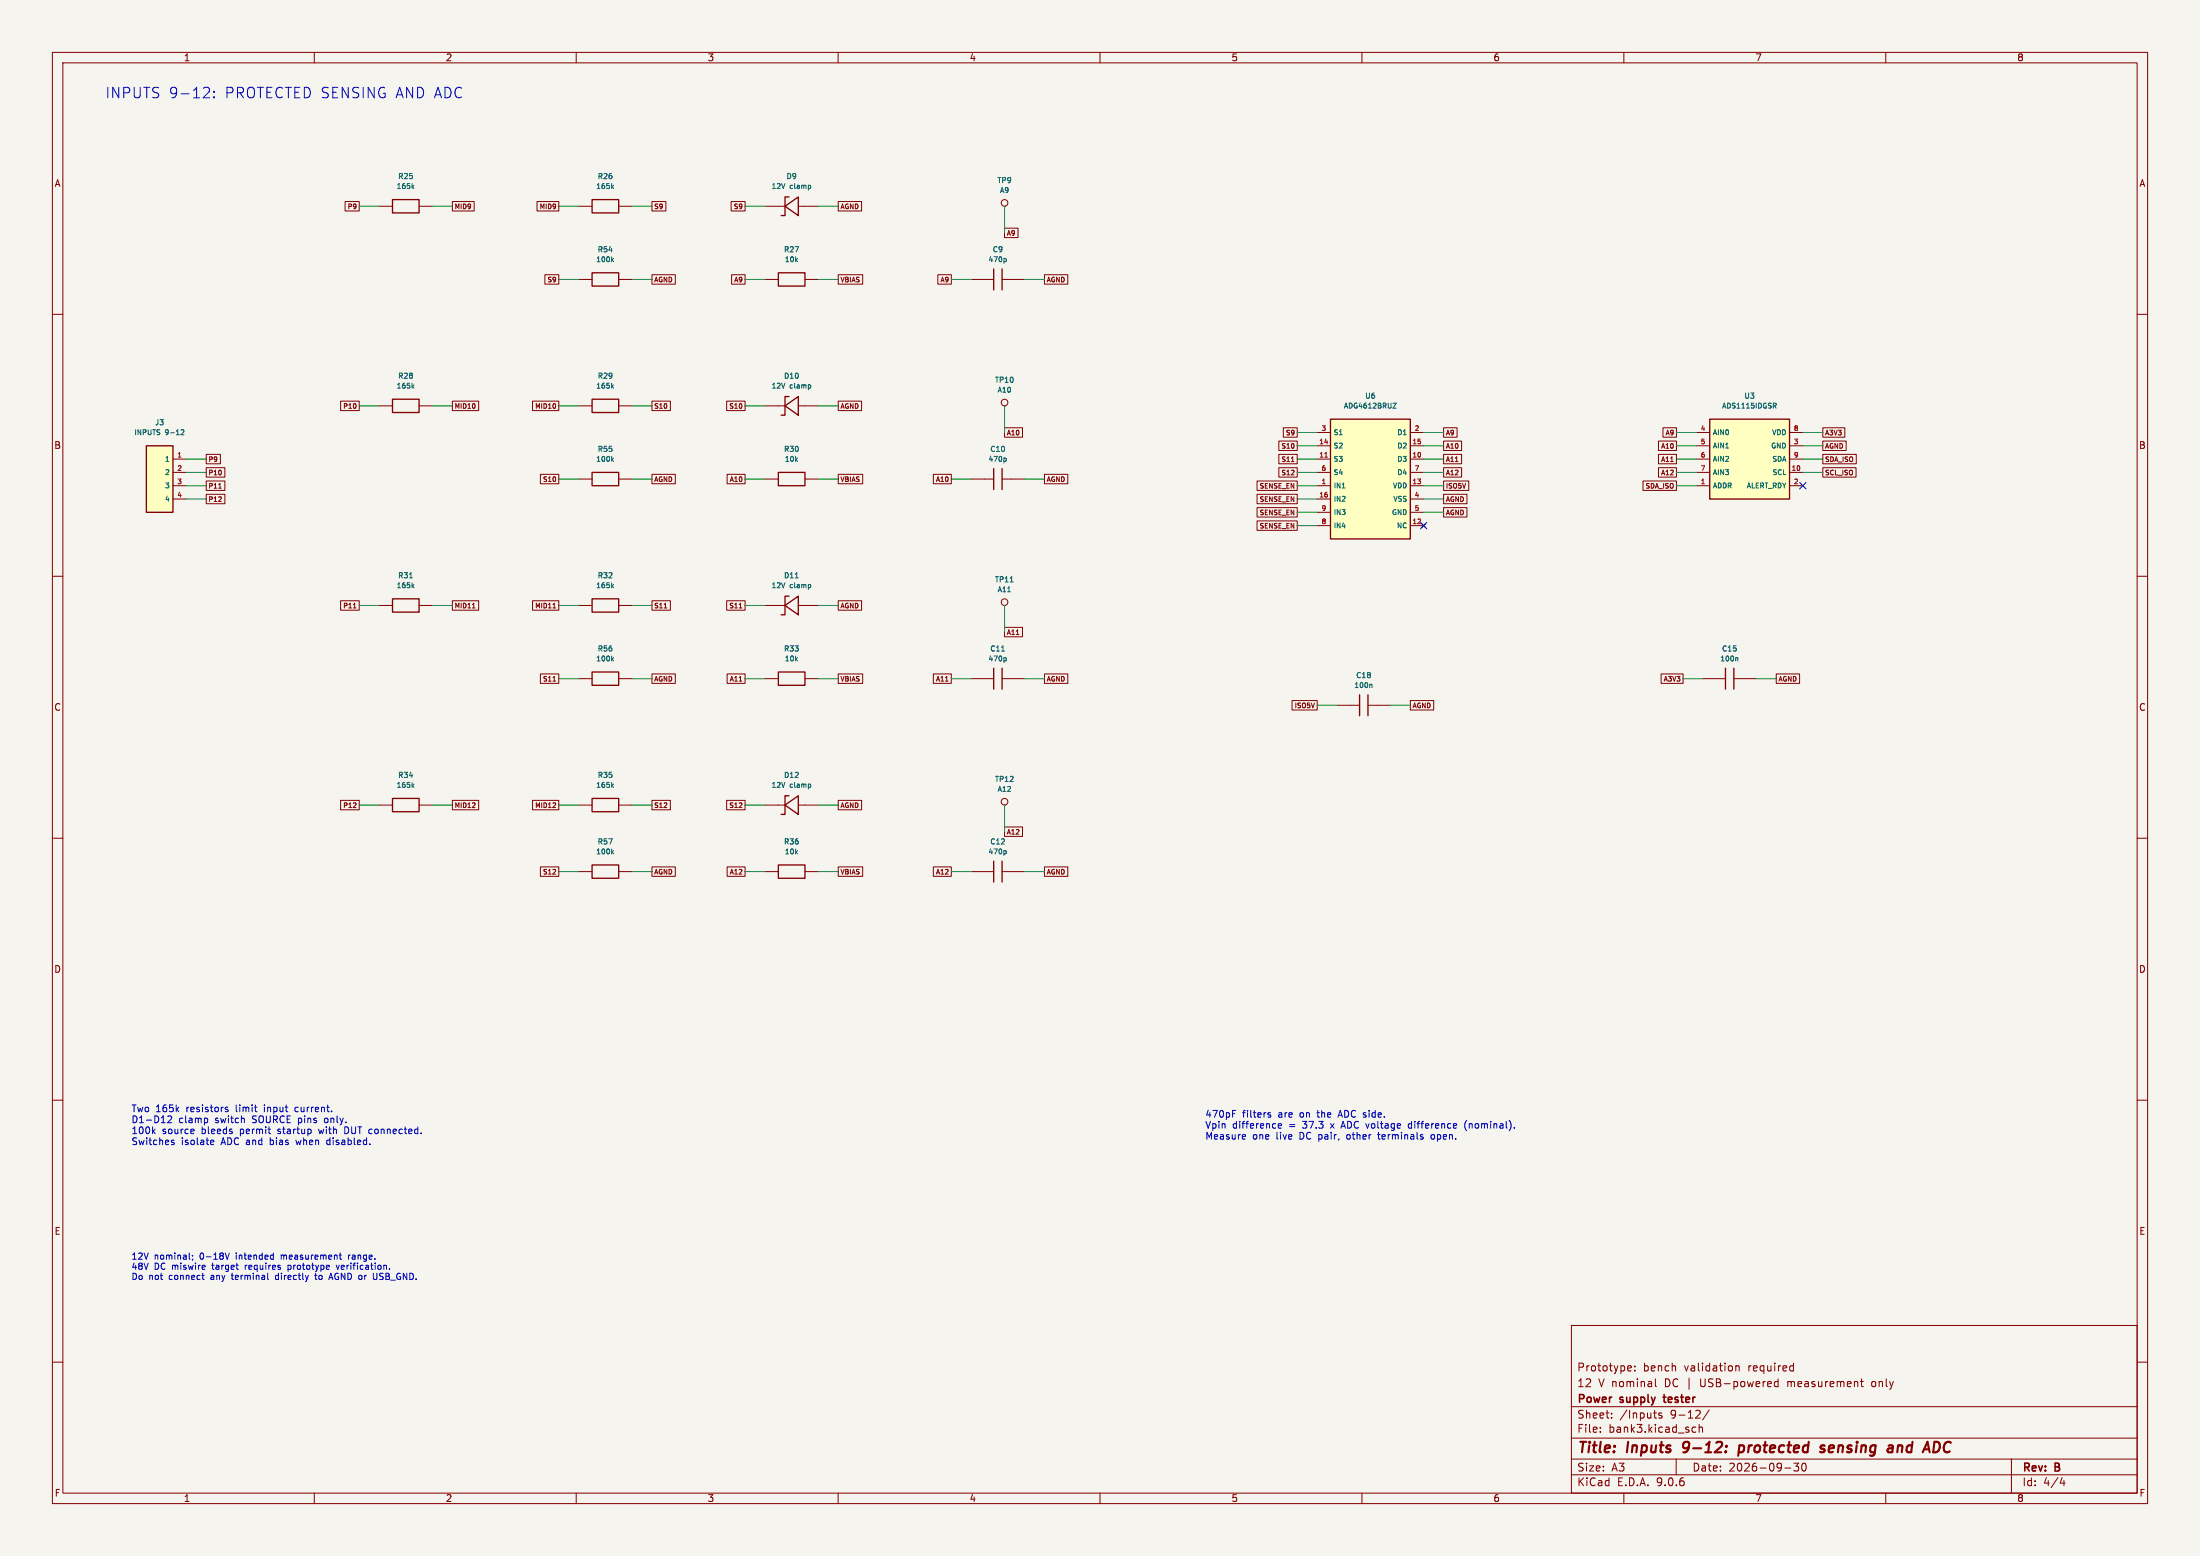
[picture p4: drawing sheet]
<svg xmlns="http://www.w3.org/2000/svg" width="420mm" height="297mm" viewBox="0 0 420 297" stroke-linecap="round" stroke-linejoin="round" font-family="sans-serif">
<path d="M0 0h420v297h-420z" fill="#f5f4ef" stroke="#f5f4ef" stroke-width=".19"/>
<g fill="none" stroke="#840000" stroke-width=".19">
<path d="M10 10h400v277h-400zM12 12h396v273h-396zM60 10v2M110 10v2M160 10v2M210 10v2M260 10v2M310 10v2M360 10v2M146 39.4h3.9M152.4 39.4h3.8M10 60h2"/>
<path d="M408 60h2M10 110h2M110.5 115.6h2.5M118.1 115.6h2.5M408 110h2M325.1 129.5h4.3M331 129.5h4.3M10 160h2M408 160h2M10 210h2M408 210h2M300 253h108v32h-108z"/>
<path d="M10 260h2M300 278.5h108M300 274.5h108M300 268.5h108M305.5 273.2v.2M305.5 272.5v.1M307.7 270.5v.2M307.7 269.8v.1M310.9 260.7l.5 .1v.2l-.7 .2M311.4 261.6l-.5 .1M312.1 261.5v.2M312.1 260.8v.1"/>
<path d="M315.7 269.7h.5M316 263.2v1.3l.2 .2M316.1 270.7h.1M317.2 269.8l-.3-.1-.2 .2v.2l.5 .2v.3h-.5M320 278.5v3M323.2 273.3h.5M323.2 272.5h.5M324.4 272.5l.2-.1 .3 .1 .1 .9M324.4 271.9v1.5M324.4 269.3l.2 .2-.1 .3-.8 .9h.9M326.3 269.1l-1.3 1.9M331.4 260.8l.2-.1 .3 .1 .1 .9"/>
<path d="M331.4 260.7v1M339.4 263.2v1.5M339.4 263.8l-.4-.1-.3 .3 .2 .6h.5M341.9 260.7l.5 .1M342.4 261.6l-.5 .1M342.4 260.2v1.5M343.4 279.3l-.5 .6 .4 .1v.6l-.2 .2-.7-.2M344.1 279.4a.81 .81 0 0 0 .3 1.4l.3-.2 .1-.4-.1-.8M355.2 263.7h.5M355.4 263.2v1.3l.3 .2M357.4 263.8v.7M384 278.5v6.5"/>
<path d="M408 260h2M60 285v2M110 285v2M160 285v2M210 285v2M260 285v2M300 281.5h108M310 285v2M340.7 280.2h1.2M360 285v2M393.7 282l-.4 1.1h.9M394 282.6v1"/>
</g>
<path d="M321.3 277.2h.4M321.5 275.4l-.1 .9M329.6 276v.2M331.9 277.1h.8M332.1 276h.7M332.1 275.9l-.3 2M348.3 276a.49 .49 0 0 0-.8 .3l.1 .1 .5 .1 .2 .3-.3 .4-.6-.1M349.3 276l-.2 .9 .2 .3M350.1 276.3l-1 .2M362.4 275.9l-.2 1.3M362.9 275.9l-.6 .2M369.8 275.2a1.11 1.11 0 0 1 0 1.9" fill="none" stroke="#840000" stroke-width=".4"/>
<path d="M317.5 266.7h.5" fill="none" stroke="#840000" stroke-width=".3"/>
<path d="M149.9 39.4l2.5-1.8v3.5zM150.6 37.6h-.7v3.5h-.8M113 114.3h5.1v2.5h-5.1zM329.4 127.5v4M331 127.5v4" fill="none" stroke="#840000" stroke-width=".25"/>
<path d="M154.7 35.4v.5M116.9 111.8l.2 .4M117.1 111.6l-.3 .3M331.5 125.5l.3 .2v.5" fill="none" stroke="#006464" stroke-width=".19"/>
<path d="M254 80h15.2v22.9h-15.2z" fill="#ffffc2"/>
<g fill="none" stroke="#840000" stroke-width=".25">
<path d="M254 80h15.2v22.9h-15.2zM113 128.3h5.1v2.5h-5.1zM148.6 128.3h5.1v2.5h-5.1zM189.7 127.5v4M191.3 127.5v4M259.5 132.6v4M261.1 132.6v4M113 152.4h5.1v2.5h-5.1zM149.9 153.7l2.5-1.8v3.5zM150.6 151.9h-.7v3.5h-.8M113 165.1h5.1v2.5h-5.1zM148.6 165.1h5.1v2.5h-5.1z"/>
<path d="M189.7 164.4v4M191.3 164.4v4"/>
</g>
<g fill="none" stroke="#840000" stroke-width=".19">
<path d="M251.5 82.6h2.5M251.5 85.1h2.5M251.5 87.6h2.5M251.5 90.2h2.5M251.5 92.7h2.5M251.5 95.3h2.5M251.5 97.8h2.5M269.2 82.6h2.6M269.2 85.1h2.6M269.2 87.6h2.6M269.2 90.2h2.6M269.2 92.7h2.6"/>
<path d="M269.2 95.3h2.6M269.2 97.8h2.6M271.4 99.9l.8 .8M272.2 99.9l-.8 .8M251.5 100.3h2.5M269.2 100.3h2.6M110.5 129.5h2.5M118.1 129.5h2.5M146 129.5h2.6M153.7 129.5h2.5M185.4 129.5h4.3M191.3 129.5h4.3"/>
<path d="M255.3 134.6h4.2M261.1 134.6h4.3M110.5 153.7h2.5M118.1 153.7h2.5M146 153.7h3.9M152.4 153.7h3.8M191.8 153.7h.1M110.5 166.4h2.5M118.1 166.4h2.5M146 166.4h2.6M153.7 166.4h2.5M185.4 166.4h4.3"/>
<path d="M191.3 166.4h4.3"/>
<circle cx="191.8" cy="153" r=".63"/>
</g>
<path d="M252.9 87.3h.5" fill="none" stroke="#a90000" stroke-width=".19"/>
<g fill="none" stroke="#006464" stroke-width=".19">
<path d="M265.9 77h.7l-.7 .9h.7M256.2 93.1h.6M116.9 125.8l.2 .4M117.1 125.5l-.3 .4M191.2 124.3h.6M191.9 125.5l.2 .2v.3l-.2 .2M261.6 130.6l.3 .1v.5M116.9 149.9l.2 .4M117.1 149.7l-.3 .3M154.7 149.7v.5M116.9 162.6l.2 .4M117.1 162.4l-.3 .3"/>
<path d="M191.9 162.4l.2 .1v.3l-.2 .2"/>
</g>
<path d="M326.4 80h15.2v15.3h-15.2z" fill="#ffffc2"/>
<g fill="none" stroke="#840000" stroke-width=".25">
<path d="M74.9 38.1h5.1v2.5h-5.1zM113 38.1h5.1v2.5h-5.1zM113 52.1h5.1v2.5h-5.1zM189.7 51.3v4M191.3 51.3v4M74.9 76.2h5.1v2.5h-5.1zM113 76.2h5.1v2.5h-5.1zM149.9 77.5l2.5-1.8v3.5zM150.6 75.7h-.7v3.5h-.8M113 90.2h5.1v2.5h-5.1zM148.6 90.2h5.1v2.5h-5.1zM189.7 89.4v4"/>
<path d="M191.3 89.4v4M326.4 80h15.2v15.3h-15.2zM74.9 114.3h5.1v2.5h-5.1zM149.9 115.6l2.5-1.8v3.5zM150.6 113.8h-.7v3.5h-.8M74.9 152.4h5.1v2.5h-5.1z"/>
</g>
<g fill="none" stroke="#840000" stroke-width=".19">
<path d="M72.4 39.4h2.5M80 39.4h2.5M110.5 39.4h2.5M118.1 39.4h2.5M191.8 39.4h.1M110.5 53.3h2.5M118.1 53.3h2.5M185.4 53.3h4.3M191.3 53.3h4.3M72.4 77.5h2.5M80 77.5h2.5M110.5 77.5h2.5"/>
<path d="M118.1 77.5h2.5M146 77.5h3.9M152.4 77.5h3.8M191.8 77.5h.1M110.5 91.4h2.5M118.1 91.4h2.5M146 91.4h2.6M153.7 91.4h2.5M185.4 91.4h4.3M191.3 91.4h4.3M323.8 82.6h2.6M323.8 85.1h2.6"/>
<path d="M323.8 87.6h2.6M323.8 90.2h2.6M323.8 92.7h2.6M341.6 82.6h2.6M341.6 85.1h2.6M341.6 87.6h2.6M341.6 90.2h2.6M341.6 92.7h2.6M72.4 115.6h2.5M80 115.6h2.5M146 115.6h3.9M152.4 115.6h3.8"/>
<path d="M191.8 115.6h.1M72.4 153.7h2.5M80 153.7h2.5"/>
<circle cx="191.8" cy="38.7" r=".63"/>
<circle cx="191.8" cy="76.8" r=".63"/>
<circle cx="191.8" cy="114.9" r=".63"/>
</g>
<g fill="none" stroke="#006464" stroke-width=".19">
<path d="M78.8 35.6l.2 .4M79 35.4l-.3 .3M116.9 35.6l.2 .4M117.1 35.4l-.3 .3M116.9 49.6l.2 .4M117.1 49.3l-.3 .4M191.9 49.3l.2 .2v.3l-.2 .2M78.8 73.7l.2 .4M79 73.5l-.3 .3M116.9 73.7l.2 .4M117.1 73.5l-.3 .3M154.7 73.5v.5"/>
<path d="M338.5 77h.4l.2 .1-.1 .3h-.5M338.8 77.4l.3 .5M116.9 87.7l.2 .4M117.1 87.4l-.3 .4M191.9 87.4l.2 .2v.3l-.2 .2M78.2 110.3h.5M78.8 111.8l.2 .4M79 111.6l-.3 .3M151.8 110.3h.6M154.7 111.6v.5M192.4 113h.5M192.8 111.1h.6"/>
<path d="M78.8 149.9l.2 .4M79 149.7l-.3 .3"/>
</g>
<path d="M27.9 85.1h5.1v12.7h-5.1z" fill="#ffffc2"/>
<path d="M148.6 52.1h5.1v2.5h-5.1zM27.9 85.1h5.1v12.7h-5.1z" fill="none" stroke="#840000" stroke-width=".25"/>
<g fill="none" stroke="#840000" stroke-width=".19">
<path d="M65.9 38.5h2.7v1.8h-2.7zM86.4 38.5h4.1v1.8h-4.1zM102.5 38.5h4.2v1.8h-4.2zM124.5 38.5h2.6v1.8h-2.6zM139.6 38.5h2.6v1.8h-2.6zM160 38.5h4.5v1.8h-4.5zM104 52.4h2.7v1.8h-2.7zM124.5 52.4h4.4v1.8h-4.4zM139.7 52.4h2.5v1.8h-2.5zM146 53.3h2.6M153.7 53.3h2.5M160 52.4h4.7v1.8h-4.7z"/>
<path d="M179 52.4h2.6v1.8h-2.6zM191.8 43.5h2.5v1.9h-2.5zM199.4 52.4h4.4v1.8h-4.4zM65 76.6h3.6v1.8h-3.6zM86.4 76.6h5v1.8h-5zM101.7 76.6h5v1.8h-5zM124.5 76.6h3.5v1.8h-3.5zM138.7 76.6h3.5v1.8h-3.5zM160 76.6h4.5v1.8h-4.5zM33 87.6h2.6M33 90.2h2.6M33 92.7h2.6"/>
<path d="M33 95.3h2.6M39.4 86.7h2.7v1.8h-2.7zM39.4 89.3h3.5v1.8h-3.5zM39.4 91.8h3.5v1.8h-3.5zM39.4 94.3h3.5v1.9h-3.5zM41.7 93.2h.6M103.2 90.5h3.5v1.8h-3.5zM124.5 90.5h4.4v1.8h-4.4zM138.8 90.5h3.4v1.8h-3.4zM160 90.5h4.7v1.8h-4.7zM178.2 90.5h3.4v1.8h-3.4zM191.8 81.6h3.4v1.9h-3.4z"/>
<path d="M199.4 90.5h4.4v1.8h-4.4zM240 99.4h7.6v1.8h-7.6zM240 96.9h7.6v1.8h-7.6zM240 94.3h7.6v1.9h-7.6zM240 91.8h7.6v1.8h-7.6zM244.1 89.3h3.5v1.8h-3.5zM244.1 86.7h3.5v1.8h-3.5zM244.1 84.2h3.5v1.8h-3.5zM245 81.6h2.6v1.9h-2.6zM246.5 88.1h.5M275.6 96.9h4.4v1.8h-4.4zM275.6 94.3h4.4v1.9h-4.4z"/>
<path d="M275.6 91.8h4.8v1.8h-4.8zM275.6 89.3h3.4v1.8h-3.4zM275.6 86.7h3.4v1.8h-3.4zM275.6 84.2h3.4v1.8h-3.4zM275.6 81.6h2.6v1.9h-2.6zM313.7 91.8h6.3v1.8h-6.3zM316.6 89.3h3.4v1.8h-3.4zM316.6 86.7h3.4v1.8h-3.4zM316.6 84.2h3.4v1.8h-3.4zM317.5 81.6h2.5v1.9h-2.5zM318.9 88.1h.5M348 89.3h6.3v1.8h-6.3z"/>
<path d="M348 86.7h6.4v1.8h-6.4zM348 84.2h4.4v1.8h-4.4zM348 81.6h4.2v1.9h-4.2zM65 114.7h3.6v1.8h-3.6zM67.5 116h.5M86.4 114.7h5v1.8h-5zM90.2 116h.5M101.7 114.7h5v1.8h-5zM105.6 116h.5M124.5 114.7h3.5v1.8h-3.5zM126.8 116h.5M138.7 114.7h3.5v1.8h-3.5z"/>
<path d="M141.1 116h.5M160 114.7h4.5v1.8h-4.5zM191.8 119.7h3.4v1.9h-3.4zM103.2 128.6h3.5v1.8h-3.5zM105.6 130h.5M124.5 128.6h4.4v1.8h-4.4zM138.8 128.6h3.4v1.8h-3.4zM141.1 130h.5M160 128.6h4.7v1.8h-4.7zM178.2 128.6h3.4v1.8h-3.4zM180.5 130h.5M199.4 128.6h4.4v1.8h-4.4z"/>
<path d="M246.7 133.7h4.8v1.8h-4.8zM269.2 133.7h4.5v1.8h-4.5zM317.1 128.6h4.2v1.8h-4.2zM339.1 128.6h4.4v1.8h-4.4zM65 152.8h3.6v1.8h-3.6zM67.4 154.1h.6M67.9 153.3v.3M86.4 152.8h5v1.8h-5zM101.7 152.8h5v1.8h-5zM105.5 154.1h.6M106 153.3v.3M124.5 152.8h3.5v1.8h-3.5z"/>
<path d="M138.7 152.8h3.5v1.8h-3.5zM160 152.8h4.5v1.8h-4.5zM191.8 157.8h3.4v1.9h-3.4zM103.2 165.5h3.5v1.8h-3.5zM124.5 165.5h4.4v1.8h-4.4zM138.8 165.5h3.4v1.8h-3.4zM160 165.5h4.7v1.8h-4.7zM178.2 165.5h3.4v1.8h-3.4zM199.4 165.5h4.4v1.8h-4.4z"/>
</g>
<path d="M34.6 82.1l.3-.1 .2 .3-.6 .7h.6" fill="none" stroke="#006464" stroke-width=".19"/>
<g fill="none" stroke="#009600" stroke-width=".19">
<path d="M68.6 39.4h3.8M82.5 39.4h3.9M106.7 39.4h3.8M120.6 39.4h3.9M142.2 39.4h3.8M156.2 39.4h3.8M191.8 39.4v5.1M106.7 53.3h3.8M120.6 53.3h3.9M142.2 53.3h3.8M156.2 53.3h3.8M181.6 53.3h3.8"/>
<path d="M195.6 53.3h3.8M68.6 77.5h3.8M82.5 77.5h3.9M106.7 77.5h3.8M120.6 77.5h3.9M142.2 77.5h3.8M156.2 77.5h3.8M191.8 77.5v5.1M35.6 87.6h3.8M35.6 90.2h3.8M35.6 92.7h3.8M35.6 95.3h3.8"/>
<path d="M106.7 91.4h3.8M120.6 91.4h3.9M142.2 91.4h3.8M156.2 91.4h3.8M181.6 91.4h3.8M195.6 91.4h3.8M247.6 82.6h3.9M247.6 87.6h3.9M247.6 85.1h3.9M247.6 97.8h3.9M247.6 90.2h3.9M247.6 92.7h3.9"/>
<path d="M247.6 95.3h3.9M271.8 82.6h3.8M271.8 87.6h3.8M271.8 85.1h3.8M271.8 97.8h3.8M271.8 90.2h3.8M271.8 92.7h3.8M271.8 95.3h3.8M320 82.6h3.8M320 87.6h3.8M320 85.1h3.8M320 90.2h3.8"/>
<path d="M320 92.7h3.8M344.2 82.6h3.8M344.2 87.6h3.8M344.2 85.1h3.8M344.2 90.2h3.8M68.6 115.6h3.8M82.5 115.6h3.9M106.7 115.6h3.8M120.6 115.6h3.9M142.2 115.6h3.8M156.2 115.6h3.8M191.8 115.6v5.1"/>
<path d="M247.6 100.3h3.9M106.7 129.5h3.8M120.6 129.5h3.9M142.2 129.5h3.8M156.2 129.5h3.8M181.6 129.5h3.8M195.6 129.5h3.8M251.5 134.6h3.8M265.4 134.6h3.8M321.3 129.5h3.8M335.3 129.5h3.8M68.6 153.7h3.8"/>
<path d="M82.5 153.7h3.9M106.7 153.7h3.8M120.6 153.7h3.9M142.2 153.7h3.8M156.2 153.7h3.8M191.8 153.7v5.1M106.7 166.4h3.8M120.6 166.4h3.9M142.2 166.4h3.8M156.2 166.4h3.8M181.6 166.4h3.8M195.6 166.4h3.8"/>
</g>
<path d="M271.2 99.7l1.2 1.2M272.4 99.7l-1.2 1.2M343.6 92.1l1.2 1.2M344.8 92.1l-1.2 1.2" fill="none" stroke="#000084" stroke-width=".19"/>
<g fill="none" stroke="#0000c2" stroke-width=".19">
<path d="M39.1 16.7l.7 .1a.54 .54 0 0 1 .1 .7l-1.1 1.2h1.2M40.9 18.5v.2M40.9 17.4v.2M29.2 215.9l.4 .5M29.6 215.5l-.5 .5M32.7 213.1v.5l-.7 .7h.8M32.8 218l.4 .1 .1 .2-.2 .2-.4-.1M32.8 217.7h.4M37 216.3l-.1 .1M37 215.6v.2l-.6 .2M39.4 213.4l.2 .3v.3l-.2 .3M40.4 217.6l.4 .1v.2l-.6 .1"/>
<path d="M40.8 218.4l-.4 .1M43.1 211.7l.4 .1v.2l-.1 .2-.4-.1M43.1 211.4h.4M56.4 211.4l-.1 .2 .1 .5M56.5 217.6l.2 .9M60.8 215.5l.3 .9M62.1 213.5l-.2 .2 .2 .5M62.9 217.6l-.4 .1-.1 .2v.5l.5 .1M65.8 215.1v1.3h.3M235.3 212.6h.4M235.3 212h.6M237.6 216.6l.2 .3-.6 .1"/>
<path d="M237.7 217.4h-.1M242 212.6l.6 .4-.2 .3-.4-.1M242.5 212.4h-.3l-.2 .2M244 214.9l.6-.1v-.3h-.4l-.2 .2 .1 .6h.5M255.5 212.9h.7M255.9 212l-.5 1.3M256.1 215h.6M256.4 214l-.4 1.3M257.2 216.6l-.1 .2 .1 .6M263.2 216.1v1.2l.1 .1M269.3 214.5h-.3l-.1 .2v.5l.4 .1M273.7 216.6h-.3l-.2 .2 .1 .6h.4"/>
<path d="M280 213.9a1.49 1.49 0 0 0 0 1.9M36.8 239.6v.1M43 239.2l.4 1.2 .4-1.2M53.7 239.6v.8M53.7 239.6v.1M64.8 239.6h.4M64.9 239.2v1l.3 .2M66.5 239.6v.8M66.9 239.6l-.4 .2M36.2 240.3l.1 .1M36.8 240.3l-.1 .2M38.5 243.4h.5"/>
<path d="M38.8 244.2h.2M46.8 241.5v.8M46.9 241.6l-.1 .1M51.2 244.2h.1M52.7 243.5l-.1 .5 .1 .2h.3M55 241.5v1.2M55 242.2l.3 .1M55.3 241.5l-.3 .1M60.2 243v1.1l.3 .1M62.8 244.2l.4-1.2 .4 1.2M62.9 243.9h.5M64.2 241.5l.3 .8 .3-.8"/>
<path d="M72 243l-.1 1.1M74.4 242.2v.1"/>
</g>
<g font-size="2.8" fill="#0000c2">
<text x="20" y="19">INPUTS 9-12:</text>
<text x="42.9" y="19">PROTECTED SENSING AND ADC</text>
</g>
<g font-size="2.8" fill="#840000">
<text x="301" y="277.9">Title:</text>
<text x="310.6" y="277.9">Inputs</text>
<text x="322.1" y="277.9">9-12:</text>
<text x="333.6" y="277.9">protected</text>
<text x="350" y="277.9">sensing</text>
<text x="363.7" y="277.9">and</text>
<text x="371.4" y="277.9">ADC</text>
</g>
<g font-size="2.1" fill="#840000">
<text x="301" y="262">Prototype:</text>
<text x="313.6" y="262">bench</text>
<text x="321.6" y="262">validation</text>
<text x="333.9" y="262">required</text>
<text x="301" y="268.2">Power</text>
<text x="301" y="265">12</text>
<text x="305.1" y="265">V nominal</text>
<text x="309.4" y="268.2">supply</text>
<text x="318" y="265">DC |</text>
<text x="318.3" y="268.2">tester</text>
<text x="325" y="265">USB-powered</text>
<text x="341.8" y="265">measurement</text>
<text x="358" y="265">only</text>
<text x="301" y="273.7">File:</text>
<text x="301" y="271">Sheet:</text>
<text x="307.1" y="273.7">bank3.kicad_sch</text>
<text x="309.2" y="271">/Inputs</text>
<text x="318.9" y="271">9-12/</text>
<text x="301" y="281.1">Size:</text>
<text x="307.6" y="281.1">A3</text>
<text x="323" y="281.1">Date:</text>
<text x="330" y="281.1">2026-09-30</text>
<text x="386" y="281.3">Rev:</text>
<text x="392.4" y="281.3">B</text>
<text x="301" y="283.9">KiCad</text>
<text x="308.7" y="283.9">E.D.A.</text>
<text x="316.3" y="283.9">9.0.6</text>
<text x="386" y="283.9">Id:</text>
<text x="390.1" y="283.9">4/4</text>
</g>
<g font-size="1.8" fill="#840000">
<text x="35" y="11.9">1</text>
<text x="85" y="11.9">2</text>
<text x="135" y="11.9">3</text>
<text x="185" y="11.9">4</text>
<text x="235" y="11.9">5</text>
<text x="285" y="11.9">6</text>
<text x="335" y="11.9">7</text>
<text x="385" y="11.9">8</text>
<text x="10.3" y="35.9">A</text>
<text x="408.3" y="35.9">A</text>
<text x="10.3" y="85.9">B</text>
<text x="408.2" y="85.9">B</text>
<text x="10.3" y="135.9">C</text>
<text x="408.2" y="135.9">C</text>
<text x="10.3" y="185.9">D</text>
<text x="408.2" y="185.9">D</text>
<text x="10.3" y="235.9">E</text>
<text x="408.3" y="235.9">E</text>
<text x="10.3" y="285.9">F</text>
<text x="35" y="286.9">1</text>
<text x="85" y="286.9">2</text>
<text x="135" y="286.9">3</text>
<text x="185" y="286.9">4</text>
<text x="235" y="286.9">5</text>
<text x="285" y="286.9">6</text>
<text x="335" y="286.9">7</text>
<text x="385" y="286.9">8</text>
<text x="408.3" y="285.9">F</text>
</g>
<g font-size="1.8" fill="#0000c2">
<text x="25" y="212.5">Two</text>
<text x="25" y="214.6">D1-D12</text>
<text x="29.7" y="212.5">165k</text>
<text x="34.1" y="214.6">clamp</text>
<text x="35.7" y="212.5">resistors</text>
<text x="41.2" y="214.6">switch</text>
<text x="45.3" y="212.5">limit</text>
<text x="48.4" y="214.6">SOURCE pins</text>
<text x="50.9" y="212.5">input</text>
<text x="56.9" y="212.5">current.</text>
<text x="62.6" y="214.6">only.</text>
<text x="230" y="213.5">470pF</text>
<text x="230" y="215.6">Vpin</text>
<text x="235.3" y="215.6">difference</text>
<text x="237.2" y="213.5">filters</text>
<text x="244.1" y="213.5">are</text>
<text x="246.2" y="215.6">=</text>
<text x="248.4" y="213.5">on</text>
<text x="249" y="215.6">37.3</text>
<text x="252" y="213.5">the</text>
<text x="254.5" y="215.6">x</text>
<text x="256.2" y="213.5">ADC side.</text>
<text x="256.7" y="215.6">ADC voltage</text>
<text x="269.9" y="215.6">difference</text>
<text x="280.8" y="215.6">(nominal).</text>
<text x="25" y="216.7">100k</text>
<text x="25" y="218.8">Switches</text>
<text x="31" y="216.7">source</text>
<text x="34.6" y="218.8">isolate</text>
<text x="38.6" y="216.7">bleeds</text>
<text x="42.4" y="218.8">ADC and</text>
<text x="46.1" y="216.7">permit</text>
<text x="52" y="218.8">bias</text>
<text x="53.5" y="216.7">startup</text>
<text x="57.2" y="218.8">when</text>
<text x="61.5" y="216.7">with</text>
<text x="63.2" y="218.8">disabled.</text>
<text x="66.6" y="216.7">DUT connected.</text>
<text x="230" y="217.7">Measure</text>
<text x="239.1" y="217.7">one</text>
<text x="243.8" y="217.7">live</text>
<text x="248.4" y="217.7">DC pair,</text>
<text x="257.7" y="217.7">other</text>
<text x="263.9" y="217.7">terminals</text>
<text x="274.2" y="217.7">open.</text>
</g>
<g font-size="1.7" fill="#0000c2">
<text x="25" y="240.6">12V</text>
<text x="25" y="242.6">48V</text>
<text x="25" y="244.5">Do</text>
<text x="28.4" y="244.5">not</text>
<text x="29.4" y="240.6">nominal;</text>
<text x="29.4" y="242.6">DC miswire</text>
<text x="32.4" y="244.5">connect</text>
<text x="38.3" y="240.6">0-18V</text>
<text x="40.6" y="244.5">any</text>
<text x="40.9" y="242.6">target</text>
<text x="44.8" y="244.5">terminal</text>
<text x="45.4" y="240.6">intended</text>
<text x="47.3" y="242.6">requires</text>
<text x="53.3" y="244.5">directly</text>
<text x="54.2" y="240.6">measurement</text>
<text x="55.7" y="242.6">prototype</text>
<text x="61.2" y="244.5">to</text>
<text x="64.1" y="244.5">AGND or</text>
<text x="65.2" y="242.6">verification.</text>
<text x="67.2" y="240.6">range.</text>
<text x="72.8" y="244.5">USB_GND.</text>
</g>
<g font-size="1.4" fill="#006464">
<text x="75.9" y="34.4">R25</text>
<text x="114" y="34.4">R26</text>
<text x="150" y="34.4">D9</text>
<text x="190.3" y="35.2">TP9</text>
<text x="114" y="48.4">R54</text>
<text x="149.5" y="48.4">R27</text>
<text x="189.4" y="48.4">C9</text>
<text x="75.9" y="72.5">R28</text>
<text x="114" y="72.5">R29</text>
<text x="149.5" y="72.5">D10</text>
<text x="189.8" y="73.3">TP10</text>
<text x="260.5" y="76.3">U6</text>
<text x="332.9" y="76.3">U3</text>
<text x="29.5" y="81.4">J3</text>
<text x="114" y="86.5">R55</text>
<text x="149.5" y="86.5">R30</text>
<text x="188.9" y="86.5">C10</text>
<text x="75.9" y="110.6">R31</text>
<text x="114" y="110.6">R32</text>
<text x="149.5" y="110.6">D11</text>
<text x="189.8" y="111.4">TP11</text>
<text x="114" y="124.6">R56</text>
<text x="149.5" y="124.6">R33</text>
<text x="188.9" y="124.6">C11</text>
<text x="328.6" y="124.6">C15</text>
<text x="258.8" y="129.6">C18</text>
<text x="75.9" y="148.7">R34</text>
<text x="114" y="148.7">R35</text>
<text x="149.5" y="148.7">D12</text>
<text x="189.8" y="149.5">TP12</text>
<text x="114" y="161.4">R57</text>
<text x="149.5" y="161.4">R36</text>
<text x="188.9" y="161.4">C12</text>
</g>
<g font-size="1.3" fill="#840000">
<text x="66.2" y="40.1">P9</text>
<text x="86.7" y="40.1">MID9</text>
<text x="102.9" y="40.1">MID9</text>
<text x="124.8" y="40.1">S9</text>
<text x="139.9" y="40.1">S9</text>
<text x="160.4" y="40.1">AGND</text>
<text x="192.1" y="45.2">A9</text>
<text x="104.4" y="54.1">S9</text>
<text x="124.8" y="54.1">AGND</text>
<text x="140" y="54.1">A9</text>
<text x="160.4" y="54.1">VBIAS</text>
<text x="179.4" y="54.1">A9</text>
<text x="199.7" y="54.1">AGND</text>
<text x="65.4" y="78.2">P10</text>
<text x="86.7" y="78.2">MID10</text>
<text x="102" y="78.2">MID10</text>
<text x="124.8" y="78.2">S10</text>
<text x="139.1" y="78.2">S10</text>
<text x="160.4" y="78.2">AGND</text>
<text x="192.1" y="83.3">A10</text>
<text x="245.3" y="83.3">S9</text>
<text x="275.9" y="83.3">A9</text>
<text x="317.8" y="83.3">A9</text>
<text x="348.3" y="83.3">A3V3</text>
<text x="39.7" y="88.4">P9</text>
<text x="244.5" y="88.4">S11</text>
<text x="244.5" y="85.8">S10</text>
<text x="275.9" y="88.4">A11</text>
<text x="275.9" y="85.8">A10</text>
<text x="316.9" y="88.4">A11</text>
<text x="316.9" y="85.8">A10</text>
<text x="348.3" y="88.4">SDA_ISO</text>
<text x="348.3" y="85.8">AGND</text>
<text x="39.7" y="90.9">P10</text>
<text x="39.7" y="93.5">P11</text>
<text x="39.7" y="96">P12</text>
<text x="103.5" y="92.2">S10</text>
<text x="124.8" y="92.2">AGND</text>
<text x="139.1" y="92.2">A10</text>
<text x="160.4" y="92.2">VBIAS</text>
<text x="178.5" y="92.2">A10</text>
<text x="199.7" y="92.2">AGND</text>
<text x="240.3" y="96">SENSE_EN</text>
<text x="240.3" y="93.5">SENSE_EN</text>
<text x="244.5" y="90.9">S12</text>
<text x="275.9" y="96">AGND</text>
<text x="275.9" y="93.5">ISO5V</text>
<text x="275.9" y="90.9">A12</text>
<text x="314" y="93.5">SDA_ISO</text>
<text x="316.9" y="90.9">A12</text>
<text x="348.3" y="90.9">SCL_ISO</text>
<text x="240.3" y="101.1">SENSE_EN</text>
<text x="240.3" y="98.5">SENSE_EN</text>
<text x="275.9" y="98.5">AGND</text>
<text x="65.4" y="116.3">P11</text>
<text x="86.7" y="116.3">MID11</text>
<text x="102" y="116.3">MID11</text>
<text x="124.8" y="116.3">S11</text>
<text x="139.1" y="116.3">S11</text>
<text x="160.4" y="116.3">AGND</text>
<text x="192.1" y="121.4">A11</text>
<text x="103.5" y="130.3">S11</text>
<text x="124.8" y="130.3">AGND</text>
<text x="139.1" y="130.3">A11</text>
<text x="160.4" y="130.3">VBIAS</text>
<text x="178.5" y="130.3">A11</text>
<text x="199.7" y="130.3">AGND</text>
<text x="317.4" y="130.3">A3V3</text>
<text x="339.4" y="130.3">AGND</text>
<text x="247" y="135.4">ISO5V</text>
<text x="269.6" y="135.4">AGND</text>
<text x="65.4" y="154.4">P12</text>
<text x="86.7" y="154.4">MID12</text>
<text x="102" y="154.4">MID12</text>
<text x="124.8" y="154.4">S12</text>
<text x="139.1" y="154.4">S12</text>
<text x="160.4" y="154.4">AGND</text>
<text x="192.1" y="159.5">A12</text>
<text x="103.5" y="167.1">S12</text>
<text x="124.8" y="167.1">AGND</text>
<text x="139.1" y="167.1">A12</text>
<text x="160.4" y="167.1">VBIAS</text>
<text x="178.5" y="167.1">A12</text>
<text x="199.7" y="167.1">AGND</text>
</g>
<g font-size="1.3" fill="#006464">
<text x="75.6" y="36.3">165k</text>
<text x="113.7" y="36.3">165k</text>
<text x="147.2" y="36.3">12V</text>
<text x="150.8" y="36.3">clamp</text>
<text x="190.8" y="37">A9</text>
<text x="113.7" y="50.2">100k</text>
<text x="149.7" y="50.2">10k</text>
<text x="188.6" y="50.2">470p</text>
<text x="75.6" y="74.4">165k</text>
<text x="113.7" y="74.4">165k</text>
<text x="147.2" y="74.4">12V</text>
<text x="150.8" y="74.4">clamp</text>
<text x="190.3" y="75.1">A10</text>
<text x="25.5" y="83.3">INPUTS</text>
<text x="31.5" y="83.3">9-12</text>
<text x="254.5" y="83.3">S1</text>
<text x="256.4" y="78.2">ADG4612BRUZ</text>
<text x="266.6" y="83.3">D1</text>
<text x="326.9" y="83.3">AIN0</text>
<text x="328.6" y="78.2">ADS1115IDGSR</text>
<text x="338.1" y="83.3">VDD</text>
<text x="31.3" y="88.3">1</text>
<text x="113.7" y="88.3">100k</text>
<text x="149.7" y="88.3">10k</text>
<text x="188.6" y="88.3">470p</text>
<text x="254.5" y="85.8">S2</text>
<text x="254.5" y="88.3">S3</text>
<text x="266.6" y="85.8">D2</text>
<text x="266.6" y="88.3">D3</text>
<text x="326.9" y="85.8">AIN1</text>
<text x="326.9" y="88.3">AIN2</text>
<text x="338" y="85.8">GND</text>
<text x="338.2" y="88.3">SDA</text>
<text x="31.3" y="90.9">2</text>
<text x="31.3" y="93.4">3</text>
<text x="31.3" y="96">4</text>
<text x="254.5" y="90.9">S4</text>
<text x="254.5" y="93.4">IN1</text>
<text x="254.5" y="96">IN2</text>
<text x="265.8" y="93.4">VDD</text>
<text x="265.8" y="96">VSS</text>
<text x="266.6" y="90.9">D4</text>
<text x="326.9" y="90.9">AIN3</text>
<text x="326.9" y="93.4">ADDR</text>
<text x="333.3" y="93.4">ALERT_RDY</text>
<text x="338.2" y="90.9">SCL</text>
<text x="254.5" y="98.5">IN3</text>
<text x="254.5" y="101">IN4</text>
<text x="265.6" y="98.5">GND</text>
<text x="266.5" y="101">NC</text>
<text x="75.6" y="112.5">165k</text>
<text x="113.7" y="112.5">165k</text>
<text x="147.2" y="112.5">12V</text>
<text x="150.8" y="112.5">clamp</text>
<text x="190.3" y="113.2">A11</text>
<text x="113.7" y="126.4">100k</text>
<text x="149.7" y="126.4">10k</text>
<text x="188.6" y="126.4">470p</text>
<text x="258.4" y="131.5">100n</text>
<text x="328.3" y="126.4">100n</text>
<text x="75.6" y="150.6">165k</text>
<text x="113.7" y="150.6">165k</text>
<text x="147.2" y="150.6">12V</text>
<text x="150.8" y="150.6">clamp</text>
<text x="190.3" y="151.3">A12</text>
<text x="113.7" y="163.3">100k</text>
<text x="149.7" y="163.3">10k</text>
<text x="188.6" y="163.3">470p</text>
</g>
<g font-size="1.3" fill="#a90000">
<text x="252.2" y="82.3">3</text>
<text x="269.9" y="82.3">2</text>
<text x="324.6" y="82.3">4</text>
<text x="342.3" y="82.3">8</text>
<text x="33.7" y="87.4">1</text>
<text x="33.7" y="89.9">2</text>
<text x="251.7" y="84.8">14</text>
<text x="251.7" y="87.4">11</text>
<text x="252.2" y="89.9">6</text>
<text x="269.5" y="84.8">15</text>
<text x="269.5" y="87.4">10</text>
<text x="269.9" y="89.9">7</text>
<text x="324.6" y="84.8">5</text>
<text x="324.6" y="87.4">6</text>
<text x="324.6" y="89.9">7</text>
<text x="341.9" y="89.9">10</text>
<text x="342.3" y="84.8">3</text>
<text x="342.3" y="87.4">9</text>
<text x="33.7" y="92.5">3</text>
<text x="33.7" y="95">4</text>
<text x="251.7" y="95">16</text>
<text x="252.2" y="92.5">1</text>
<text x="269.5" y="92.5">13</text>
<text x="269.9" y="95">4</text>
<text x="324.6" y="92.5">1</text>
<text x="342.3" y="92.5">2</text>
<text x="252.2" y="97.5">9</text>
<text x="252.2" y="100.1">8</text>
<text x="269.5" y="100.1">12</text>
<text x="269.9" y="97.5">5</text>
</g>
</svg>
